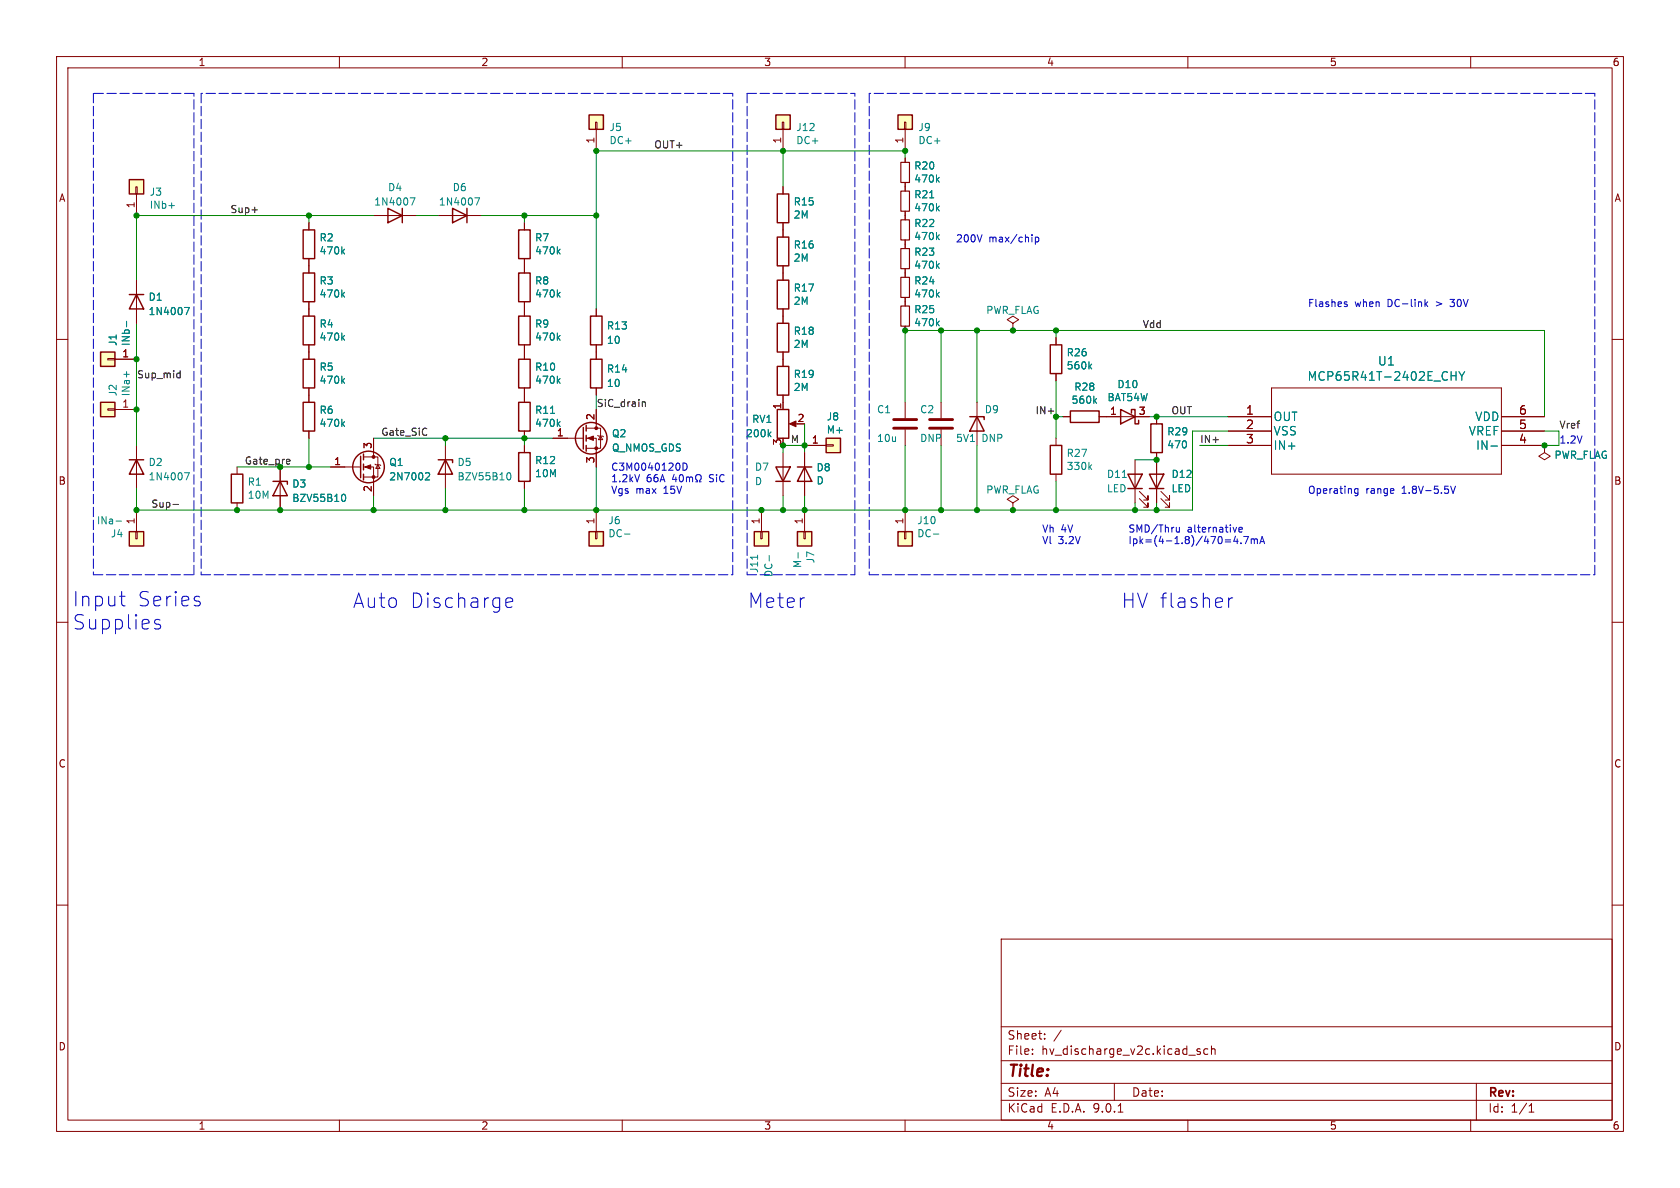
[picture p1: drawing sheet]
<svg xmlns="http://www.w3.org/2000/svg" width="297mm" height="210mm" viewBox="0 0 297 210" stroke-linecap="round" stroke-linejoin="round" font-family="sans-serif">
<g fill="none" stroke="#840000" stroke-width=".18">
<path d="M10 10h277v190h-277zM12 12h273v186h-273zM60 10v2M110 10v2M160 10v2M210 10v2M260 10v2M66 38.1h7.7M77.5 38.1h7.6M10 60h2M92.7 78.7v1.3M97.8 77.5h5.3"/>
<path d="M103.6 75.7h2.6v3.5h-2.6M103.6 77.5h1.8v5.1M105.4 72.4v3.3M105.7 77l.1 .1h.8l.1 .1M106.2 77.1l.4 .6h-.8zM160 71.1v2.8M160 75.9v2.8M285 60h2M92.7 85.1v1.3M10 110h2M285 110h2M10 160h2"/>
<path d="M177 166h108v32h-108zM285 160h2M60 198v2M110 198v2M160 198v2M177 194.5h108M177 191.5h108M177 187.5h108M177 181.5h108M182.5 186.3v.1M182.5 185.5v.1M184.7 183.6v.1"/>
<path d="M184.7 182.8v.1M187.6 182.1l-1.3 2M197 191.5v3M197.7 196.6h.8M210 198v2M212.2 185.5l-.4-.1-.2 .2 .1 .2 .5 .2v.3h-.6M213.5 185.5l-.4-.1-.3 .3v.4l.2 .2h.5M214.2 185.5l.2-.1 .3 .1 .1 .9M214.2 184.9v1.5M260 198v2M261 191.5v6.5M270.3 196.6h.9"/>
<path d="M270.3 195.5l.4-.4v1.5"/>
</g>
<path d="M158 74.2h4.1M158 75.7h4.1" fill="none" stroke="#840000" stroke-width=".51"/>
<g fill="none" stroke="#840000" stroke-width=".25">
<path d="M68.6 36.8l2.5 1.3-2.5 1.3zM71.1 36.8v2.6M80 36.8l2.5 1.3-2.5 1.3zM82.5 36.8v2.6M103.1 75.6v3.8M103.6 75.2v1M103.6 77v1M103.6 78.7v1.1M91.7 80h2v5.1h-2z"/>
<circle cx="104.5" cy="77.5" r="2.79"/>
</g>
<path d="M72.5 35h.9l-.6 1.2M83.9 35h.9l-.6 1.2" fill="none" stroke="#008484" stroke-width=".18"/>
<g fill="#840000" stroke="#840000" stroke-width=".18">
<path d="M103.9 77.5l1-.4v.8z"/>
<circle cx="105.4" cy="75.7" r=".25"/>
<circle cx="105.4" cy="79.2" r=".25"/>
</g>
<path d="M104.1 94h2.6v2.5h-2.6z" fill="#ffffc2"/>
<path d="M22.9 52.1h2.5M24.1 52.1l1.3 2.5h-2.5zM77.5 81.3h2.5v.5M78.7 81.3l1.3 2.5h-2.5zM104.1 94h2.6v2.5h-2.6z" fill="none" stroke="#840000" stroke-width=".25"/>
<path d="M24.1 49.5v7.7M78.7 78.7v7.7M105.3 94h.2v1.3h-.2zM105.4 90.2v3.8" fill="none" stroke="#840000" stroke-width=".18"/>
<path d="M32.6 54.4h.9l-.6 1.2M89.8 83.6h.1a.68 .68 0 0 1 .4 .6 .68 .68 0 0 1-.4 .6h-.1M110.4 94.4h1" fill="none" stroke="#008484" stroke-width=".18"/>
<path d="M104.1 20.3h2.6v2.6h-2.6z" fill="#ffffc2"/>
<g fill="none" stroke="#840000" stroke-width=".25">
<path d="M104.1 20.3h2.6v2.6h-2.6zM137.4 34.3h2v5.1h-2zM53.6 55.9h2v5.1h-2zM53.6 40.6h2v5.1h-2zM104.4 55.9h2v5.1h-2zM137.4 57.2h2v5h-2zM137.4 49.5h2v5.1h-2zM137.4 41.9h2v5.1h-2zM104.4 63.5h2v5.1h-2zM40.9 83.8h2v5.1h-2zM137.2 82.6h2.5l-1.3 2.5zM137.2 85.1h2.5"/>
<path d="M141 82.6h2.5M142.2 82.6l1.3 2.5h-2.5z"/>
</g>
<g fill="none" stroke="#840000" stroke-width=".18">
<path d="M54.6 39.4v1.2M105.3 21.6h.2v1.3h-.2zM105.4 22.9v3.8M138.4 33v1.3M138.4 39.4v2.5M54.6 45.7v1.3M54.6 54.6v1.3M105.4 54.6v1.3M138.4 47v2.5M138.4 54.6v2.6M54.6 61v1.2M105.4 61v2.5"/>
<path d="M105.4 68.6v1.3M138.4 62.2v1.3M41.9 82.6v1.2M41.9 88.9v1.3M138.4 80v7.6M142.2 80v7.6"/>
</g>
<path d="M60.6 59.7l.3 .4M60.6 44.4l.3 .5M60.9 59.3l-.5 .5M60.9 44.1l-.5 .4" fill="none" stroke="#008484" stroke-width=".18"/>
<path d="M133.3 94h2.6v2.5h-2.6z" fill="#ffffc2"/>
<path d="M198.1 72.4l2.6 1.3-2.6 1.2zM200 73v-.6h.7v2.5h.6v-.6M133.3 94h2.6v2.5h-2.6z" fill="none" stroke="#840000" stroke-width=".25"/>
<path d="M195.6 73.7h7.6M134.5 94h.2v1.3h-.2zM134.6 90.2v3.8" fill="none" stroke="#840000" stroke-width=".18"/>
<path d="M133.9 98.1v.8M136 98.2v1" fill="none" stroke="#008484" stroke-width=".18"/>
<path d="M141 94h2.5v2.5h-2.5z" fill="#ffffc2"/>
<path d="M137.4 64.8h2v5.1h-2zM141 94h2.5v2.5h-2.5z" fill="none" stroke="#840000" stroke-width=".25"/>
<path d="M160 27.9v.8M160 32.3v.7M138.4 63.5v1.3M138.4 69.9v1.2M142.1 94h.3v1.3h-.3zM142.2 90.2v3.8" fill="none" stroke="#840000" stroke-width=".18"/>
<path d="M165.7 31.7l.3 .5M166 31.4l-.4 .4M141.1 97.7v1" fill="none" stroke="#008484" stroke-width=".18"/>
<path d="M159.3 28.7h1.5v3.6h-1.5z" fill="none" stroke="#840000" stroke-width=".2"/>
<path d="M158.7 20.3h2.6v2.6h-2.6z" fill="#ffffc2"/>
<path d="M158.7 20.3h2.6v2.6h-2.6zM91.7 48.3h2v5h-2zM91.7 55.9h2v5.1h-2zM91.7 40.6h2v5.1h-2zM91.7 63.5h2v5.1h-2zM91.7 71.1h2v5.1h-2zM185.7 78.7h2v5.1h-2zM203.5 74.9h2v5.1h-2zM199.4 83.8h2.5l-1.2 2.6zM199.4 86.4h2.5M203.2 83.8h2.5l-1.2 2.6zM203.2 86.4h2.5" fill="none" stroke="#840000" stroke-width=".25"/>
<g fill="none" stroke="#840000" stroke-width=".18">
<path d="M92.7 39.4v1.2M159.9 21.6h.2v1.3h-.2zM160 22.9v3.8M160 33v.8M160 37.3v.8M92.7 45.7v2.6M92.7 53.3v2.6M179.1 57.2l1-.7-1-.6-1 .6 1 .7v1.2M179.1 58.4h.1M92.7 61v2.5M92.7 68.6v2.5M92.7 76.2v1.3"/>
<path d="M186.7 77.5v1.2M204.5 73.7v1.2M273 78.7v1.3l1.1 .6-1.1 .7-1-.7 1-.6M273 78.7h.1M179.1 88.9l1-.6-1-.7-1 .7 1 .6v1.3M179.1 90.2h.1M186.7 83.8v1.3M200.7 81.3v7.6M201.4 88.1l1.5 1.6v-.8v.8h-.7M201.4 86.9l1.5 1.5v-.8v.8h-.7M204.5 80v8.9M205.2 88.1l1.6 1.6v-.8v.8h-.8"/>
<path d="M205.2 86.9l1.6 1.5v-.8v.8h-.8"/>
</g>
<path d="M159.3 33.8h1.5v3.5h-1.5z" fill="none" stroke="#840000" stroke-width=".2"/>
<g fill="none" stroke="#008484" stroke-width=".18">
<path d="M164.4 35h.7M165.7 36.8l.3 .5M166 36.4l-.4 .5M98.7 52l.3 .5M98.7 59.7l.3 .4M98.7 44.4l.3 .5M99 51.7l-.5 .5M99 59.3l-.5 .5M99 44.1l-.5 .4M97.3 73.1h.7M98.7 67.3l.3 .5M98.7 74.9l.3 .5"/>
<path d="M99 66.9l-.5 .5M99 74.5l-.5 .5M192.6 82.5l.4 .5M193 82.2l-.5 .4M198.4 84.4h.7"/>
</g>
<path d="M158.7 94h2.6v2.5h-2.6z" fill="#ffffc2"/>
<path d="M158.7 94h2.6v2.5h-2.6z" fill="none" stroke="#840000" stroke-width=".25"/>
<path d="M159.9 94h.2v1.3h-.2zM160 90.2v3.8" fill="none" stroke="#840000" stroke-width=".18"/>
<path d="M165 94.4h1" fill="none" stroke="#008484" stroke-width=".18"/>
<path d="M22.9 94h2.5v2.5h-2.5z" fill="#ffffc2"/>
<path d="M22.9 94h2.5v2.5h-2.5z" fill="none" stroke="#840000" stroke-width=".25"/>
<path d="M24 94h.3v1.3h-.3zM24.1 90.2v3.8" fill="none" stroke="#840000" stroke-width=".18"/>
<path d="M20.5 92.1h1" fill="none" stroke="#008484" stroke-width=".18"/>
<path d="M17.8 71.1h2.5v2.6h-2.5z" fill="#ffffc2"/>
<path d="M17.8 71.1h2.5v2.6h-2.5z" fill="none" stroke="#840000" stroke-width=".25"/>
<path d="M19 72.3h1.3v.2h-1.3zM20.3 72.4h3.8" fill="none" stroke="#840000" stroke-width=".18"/>
<path d="M22.4 65.7v1" fill="none" stroke="#008484" stroke-width=".18"/>
<path d="M17.8 62.2h2.5v2.6h-2.5z" fill="#ffffc2"/>
<path d="M17.8 62.2h2.5v2.6h-2.5zM53.6 63.5h2v5.1h-2zM53.6 71.1h2v5.1h-2zM171.4 73.7h2.6v.5M172.7 73.7l1.3 2.5h-2.6zM185.7 61h2v5h-2zM189.2 72.6h5.1v2.1h-5.1z" fill="none" stroke="#840000" stroke-width=".25"/>
<g fill="none" stroke="#840000" stroke-width=".18">
<path d="M186.7 59.7v1.3M19 63.4h1.3v.2h-1.3zM20.3 63.5h3.8M54.6 62.2v1.3M54.6 68.6v2.5M54.6 76.2v1.3M166.4 71.1v2.8M166.4 75.9v2.8M172.7 71.1v7.6M186.7 66v1.3M188 73.7h1.2M194.3 73.7h1.3"/>
<path d="M217.2 73.7h7.6M217.2 76.2h7.6M217.2 78.7h7.6M224.8 68.6h40.6v15.2h-40.6zM265.4 73.7h7.6M265.4 76.2h7.6M265.4 78.7h7.6"/>
</g>
<g fill="none" stroke="#008484" stroke-width=".18">
<path d="M22.4 56.8v1M60.6 67.3l.3 .5M60.6 74.9l.3 .5M60.9 66.9l-.5 .5M60.9 74.5l-.5 .5M192.6 64.7l.4 .5M193 64.4l-.5 .5M193.5 70.8l.4 .5M193.9 70.4l-.5 .5M256.5 66.4h.9M257.4 65.7v1.5M257.9 65.7l.5 .8"/>
<path d="M258.4 66.5v.7M258.9 65.7l-.5 .8M263.6 78.9h1.1"/>
</g>
<path d="M164.3 74.2h4.1M164.3 75.7h4.1" fill="none" stroke="#840000" stroke-width=".51"/>
<path d="M137.2 20.3h2.5v2.6h-2.5z" fill="#ffffc2"/>
<path d="M137.2 20.3h2.5v2.6h-2.5z" fill="none" stroke="#840000" stroke-width=".25"/>
<path d="M138.3 21.6h.3v1.3h-.3zM138.4 22.9v3.8" fill="none" stroke="#840000" stroke-width=".18"/>
<path d="M146 77.5h2.6v2.5h-2.6z" fill="#ffffc2"/>
<g fill="none" stroke="#840000" stroke-width=".25">
<path d="M137.4 72.4h2v5.1h-2zM146 77.5h2.6v2.5h-2.6zM22.9 81.3h2.5M24.1 81.3l1.3 2.5h-2.5zM48.3 85.1h2.5v.5M49.5 85.1l1.3 2.5h-2.5zM63.8 80.6v3.9M64.3 80.3v1M64.3 82v1.1M64.3 83.8v1"/>
<circle cx="65.2" cy="82.5" r="2.79"/>
</g>
<g fill="none" stroke="#840000" stroke-width=".18">
<path d="M160 38.1v.8M160 42.4v1.5M160 47.5v1.5M160 52.6v1.5M160 57.7v.7M24.1 78.7v7.7M66 77.5v3.3M138.4 71.1v1.3M140 74.9h1M142.2 78.7h3.8M146 78.6h1.3v.3h-1.3zM49.5 82.6v7.6"/>
<path d="M58.4 82.6h5.4M64.3 80.8h2.5v3.5h-2.5M64.3 82.6h1.7v5M66.3 82l.1 .2h.8l.1 .1M66.8 82.2l.4 .6h-.8z"/>
</g>
<g fill="#840000" stroke="#840000" stroke-width=".18">
<path d="M139.6 74.9l1.1-.5v1z"/>
<path d="M64.5 82.6l1-.4v.7z"/>
<circle cx="66" cy="80.8" r=".25"/>
<circle cx="66" cy="84.3" r=".25"/>
</g>
<g fill="none" stroke="#008484" stroke-width=".18">
<path d="M165.7 41.9l.3 .5M165.7 52l.3 .5M165.7 47l.3 .4M165.7 57.1l.3 .5M166 41.5l-.4 .5M166 51.7l-.4 .5M166 46.6l-.4 .5M166 56.8l-.4 .4M135.9 76.7l.4 .5M136.3 76.4l-.5 .4M32.6 83.6h.9l-.6 1.2M60.6 87.4h.1a.68 .68 0 0 1 .4 .6 .68 .68 0 0 1-.4 .6h-.1"/>
<path d="M75.4 83.6h.4l.2 .3-.8 .9h.8"/>
</g>
<path d="M159.3 38.9h1.5v3.5h-1.5zM159.3 49h1.5v3.6h-1.5zM159.3 43.9h1.5v3.6h-1.5zM159.3 54.1h1.5v3.6h-1.5z" fill="none" stroke="#840000" stroke-width=".2"/>
<path d="M22.9 31.8h2.5v2.5h-2.5z" fill="#ffffc2"/>
<path d="M22.9 31.8h2.5v2.5h-2.5zM53.6 48.3h2v5h-2z" fill="none" stroke="#840000" stroke-width=".25"/>
<g fill="none" stroke="#840000" stroke-width=".18">
<path d="M24 33h.3v1.3h-.3zM24.1 34.3v3.8M54.6 39.4v1.2M92.7 39.4v1.2M138.4 33v1.3M138.4 39.4v2.5M160 27.9v.8M160 32.3v1.5M160 37.3v1.6M24.1 49.5v2.6M24.1 54.6v2.6M54.6 45.7v2.6"/>
<path d="M54.6 53.3v2.6M92.7 45.7v2.6M92.7 53.3v2.6M105.4 54.6v1.3M138.4 47v2.5M138.4 54.6v2.6M160 42.4v1.5M160 47.5v1.5M160 52.6v1.5M160 57.7v.7M186.7 59.7v1.3M20.3 63.5h3.8"/>
<path d="M54.6 61v2.5M54.6 68.6v2.5M54.6 76.2v1.3M66 77.5v2.5M92.7 61v2.5M92.7 68.6v2.5M92.7 76.2v1.3M92.7 78.7v1.3M97.8 77.5h2.5M105.4 61v2.5M105.4 68.6v1.3M105.4 72.4v2.5"/>
<path d="M138.4 62.2v2.6M138.4 69.9v2.5M142.2 78.7h3.8M186.7 66v1.3M188 73.7h1.2M194.3 73.7h3.8M200.7 73.7h2.5M204.5 73.7v1.2M217.2 78.7h7.6M217.2 73.7h7.6M217.2 76.2h7.6M265.4 78.7h7.6"/>
<path d="M265.4 73.7h7.6M265.4 76.2h7.6M273 78.7h.1M49.5 82.6v2.5M49.5 87.6v2.6M58.4 82.6h2.6M66 85.1v2.5M92.7 85.1v1.3M105.4 80v2.6M142.2 80v2.6M142.2 85.1v2.5M204.5 80v3.8"/>
<path d="M204.5 86.4v2.5"/>
</g>
<g fill="none" stroke="#008484" stroke-width=".18">
<path d="M29.9 36.3h.9M164.4 35h.7M165.7 31.7l.3 .5M165.7 36.8l.3 .5M166 31.4l-.4 .4M166 36.4l-.4 .5M22.4 56.8v1M32.6 54.4h.9l-.6 1.2M60.6 52l.3 .5M60.6 44.4l.3 .5M60.6 59.7l.3 .4M60.9 51.7l-.5 .5"/>
<path d="M60.9 44.1l-.5 .4M60.9 59.3l-.5 .5M98.7 44.4l.3 .5M98.7 59.7l.3 .4M98.7 52l.3 .5M99 44.1l-.5 .4M99 59.3l-.5 .5M99 51.7l-.5 .5M165.7 41.9l.3 .5M165.7 52l.3 .5M165.7 47l.3 .4M165.7 57.1l.3 .5"/>
<path d="M166 41.5l-.4 .5M166 51.7l-.4 .5M166 46.6l-.4 .5M166 56.8l-.4 .4M60.6 74.9l.3 .5M60.6 67.3l.3 .5M60.9 74.5l-.5 .5M60.9 66.9l-.5 .5M97.3 73.1h.7M98.7 74.9l.3 .5M98.7 67.3l.3 .5M99 74.5l-.5 .5"/>
<path d="M99 66.9l-.5 .5M135.9 76.7l.4 .5M136.3 76.4l-.5 .4M192.6 64.7l.4 .5M193 64.4l-.5 .5M193.5 70.8l.4 .5M193.9 70.4l-.5 .5M256.5 66.4h.9M257.4 65.7v1.5M257.9 65.7l.5 .8M258.4 66.5v.7M258.9 65.7l-.5 .8"/>
<path d="M263.6 78.9h1.1M60.6 87.4h.1a.68 .68 0 0 1 .4 .6 .68 .68 0 0 1-.4 .6h-.1M75.4 83.6h.4l.2 .3-.8 .9h.8"/>
</g>
<path d="M44.5 37.1h1M31.5 66h.3M31.8 65.5v1.3M31.8 66.7l-.3 .1M113.6 71.1h.4l.1 .8M30.6 89.2h.9M51.1 81.2l.2 .3-.6 .1M51.2 82h-.1" fill="none" stroke="#000" stroke-width=".18"/>
<g fill="none" stroke="#0000c2" stroke-width=".18" stroke-dasharray="1.7 .6">
<path d="M16.5 16.5v85.1M34.3 16.5h-17.8M35.6 16.5v85.1M129.5 16.5h-93.9M132.1 16.5v85.1M132.1 16.5h19M153.7 16.5v85.1M281.9 16.5h-128.2M16.5 101.6h17.8M34.3 101.6v-85.1M35.6 101.6h93.9M129.5 101.6v-85.1"/>
<path d="M132.1 101.6h19M151.1 101.6v-85.1M153.7 101.6h128.2M281.9 101.6v-85.1"/>
</g>
<g fill="none" stroke="#008400" stroke-width=".18">
<path d="M54.6 38.1v1.3M66 38.1h-41.9v11.4M73.7 38.1h3.8M85.1 38.1h20.3M92.7 38.1v1.3M138.4 26.7v6.3M160 27.9v-1.2h-54.6v27.9M24.1 57.2v21.5M166.4 58.4v12.7M172.7 58.4v12.7M186.7 58.4v1.3M54.6 77.5v5.1"/>
<path d="M66 77.5h31.8M78.7 77.5v1.2M92.7 77.5v1.2M105.4 69.9v2.5M142.2 78.7h-3.8v1.3M142.2 74.9v5.1M160 71.1v-12.7h113v15.3M160 78.7v11.5M166.4 78.7v11.5M172.7 78.7v11.5M186.7 67.3v10.2M186.7 73.7h1.3"/>
<path d="M203.2 73.7h14M212.1 78.7h5.1M217.2 76.2h-6.4v14h-186.7v-3.8M273 76.2h2.6v2.5h-2.6M41.9 82.6h16.5M66 87.6v2.6M78.7 86.4v3.8M92.7 86.4v3.8M105.4 82.6v7.6M138.4 87.6v2.6M142.2 87.6v2.6M186.7 85.1v5.1"/>
<path d="M200.7 81.3h3.8M200.7 88.9v1.3M204.5 88.9v1.3"/>
</g>
<g fill="none" stroke="#0000c2" stroke-width=".18">
<path d="M182.4 41.5v.1M182.4 41.9v.9M183 41.9v1.3M183 42l.4-.1 .2 .3-.1 .5h-.5M237.8 53.8h.3l.1 .2-.2 .2h-.2M237.8 53.3l.3 .1M251.9 52.9v1.3M252 53.7l.4 .5M252.4 53.3l-.5 .5M113.1 83.9l-.5 1.3M119.2 83.8l-.3 .9h.8M119.5 84.3v.9"/>
<path d="M120.2 84l.2-.1a.68 .68 0 0 1 .4 .6 .68 .68 0 0 1-.4 .7l-.2-.1-.1-.4zM120.7 81.9a.64 .64 0 0 1 .8 .6 .64 .64 0 0 1-.8 .6zM121.4 84.3v.9M121.4 84.4l.3-.1 .2 .2M121.9 84.5l.2-.2 .3 .1v.8M121.9 84.5v.7M123 85.2h.3v-.3a.54 .54 0 0 1-.3-.7 .54 .54 0 0 1 .8-.2 .58 .58 0 0 1-.1 .9v.3h.3M208 93.2v.8l.3 .1 .2-.2M208.5 93.2v.9M218.4 94.8l-.3 .9h.8M218.6 93.2l-.3 .9M218.7 95.3v.8"/>
<path d="M219 93.6l.6-.1v-.2l-.4-.1-.2 .2 .1 .6h.5M219.4 96v.1M219.9 94.8h.8l-.5 1.3M221.2 95.4l.4-.1 .1 .1M221.2 95.3v.8M221.7 95.4l.2-.1h.3l.1 .8M221.7 95.4v.7M222.7 96.1l.4-1.3 .5 1.3M222.8 95.7h.6M240.1 86.4v1l-.3 .2h-.3M240.1 86.4h-.4l-.2 .2 .1 .6h.5M256.5 85.9l.4 1.3 .4-1.3"/>
<path d="M21.1 105.4h1M21.6 107l.5 .1M27.3 110l.1 .2 .6 .1 .4 .4-.1 .4-.3 .1-.7-.1M28.3 109.6l-.6-.1-.4 .4M35.1 106.3l.3 .3-.1 .4-.2 .1M35.1 105.4l.2 .1M89.4 106.5l1.2-.2-.1-.5-.7-.1-.4 .4v.9l.1 .3 .3 .1 .7-.1M217.2 105.7v1.7M217.9 105.7a.65 .65 0 0 0-.7 .5"/>
</g>
<g fill="#008400" stroke="#008400" stroke-width=".18">
<circle cx="105.4" cy="90.2" r=".46"/>
<circle cx="92.7" cy="90.2" r=".46"/>
<circle cx="134.6" cy="90.2" r=".46"/>
<circle cx="142.2" cy="78.7" r=".46"/>
<circle cx="138.4" cy="90.2" r=".46"/>
<circle cx="142.2" cy="90.2" r=".46"/>
<circle cx="138.4" cy="78.7" r=".46"/>
<circle cx="160" cy="26.7" r=".46"/>
<circle cx="186.7" cy="73.7" r=".46"/>
<circle cx="172.7" cy="90.2" r=".46"/>
<circle cx="186.7" cy="58.4" r=".46"/>
<circle cx="179.1" cy="58.4" r=".46"/>
<circle cx="166.4" cy="90.2" r=".46"/>
<circle cx="160" cy="90.2" r=".46"/>
<circle cx="172.7" cy="58.4" r=".46"/>
<circle cx="160" cy="58.4" r=".46"/>
<circle cx="166.4" cy="58.4" r=".46"/>
<circle cx="54.6" cy="82.6" r=".46"/>
<circle cx="66" cy="90.2" r=".46"/>
<circle cx="78.7" cy="77.5" r=".46"/>
<circle cx="78.7" cy="90.2" r=".46"/>
<circle cx="49.5" cy="90.2" r=".46"/>
<circle cx="186.7" cy="90.2" r=".46"/>
<circle cx="179.1" cy="90.2" r=".46"/>
<circle cx="24.1" cy="72.4" r=".46"/>
<circle cx="54.6" cy="38.1" r=".46"/>
<circle cx="24.1" cy="63.5" r=".46"/>
<circle cx="24.1" cy="90.2" r=".46"/>
<circle cx="41.9" cy="90.2" r=".46"/>
<circle cx="24.1" cy="38.1" r=".46"/>
<circle cx="204.5" cy="73.7" r=".46"/>
<circle cx="204.5" cy="90.2" r=".46"/>
<circle cx="200.7" cy="90.2" r=".46"/>
<circle cx="273" cy="78.7" r=".46"/>
<circle cx="204.5" cy="81.3" r=".46"/>
<circle cx="105.4" cy="26.7" r=".46"/>
<circle cx="105.4" cy="38.1" r=".46"/>
<circle cx="92.7" cy="77.5" r=".46"/>
<circle cx="92.7" cy="38.1" r=".46"/>
<circle cx="138.4" cy="26.7" r=".46"/>
</g>
<g font-size="3.5" fill="#0000c2">
<text x="12.7" y="107.4">Input</text>
<text x="24.1" y="107.4">Series</text>
<text x="62.2" y="107.7">Auto</text>
<text x="72.3" y="107.7">Discharge</text>
<text x="132.1" y="107.7">Meter</text>
<text x="198.1" y="107.7">HV flasher</text>
<text x="12.7" y="111.5">Supplies</text>
</g>
<text font-size="2.8" fill="#840000" x="178" y="190.9">Title:</text>
<g font-size="2.1" fill="#008484">
<text x="243.5" y="64.8">U1</text>
<text x="231.1" y="67.5">MCP65R41T-2402E_CHY</text>
<text x="225" y="74.6">OUT</text>
<text x="225" y="77.2">VSS</text>
<text x="259.6" y="77.2">VREF</text>
<text x="260.7" y="74.6">VDD</text>
<text x="225" y="79.7">IN+</text>
<text x="260.9" y="79.7">IN-</text>
</g>
<g font-size="2.1" fill="#840000">
<text x="220.2" y="73.4">1</text>
<text x="220.2" y="75.9">2</text>
<text x="268.4" y="73.4">6</text>
<text x="268.4" y="75.9">5</text>
<text x="220.2" y="78.5">3</text>
<text x="268.4" y="78.5">4</text>
<text x="178" y="184">Sheet:</text>
<text x="178" y="186.7">File:</text>
<text x="184.1" y="186.7">hv_discharge_v2c.kicad_sch</text>
<text x="178" y="196.9">KiCad</text>
<text x="178" y="194.1">Size:</text>
<text x="184.7" y="194.1">A4</text>
<text x="185.7" y="196.9">E.D.A.</text>
<text x="193.3" y="196.9">9.0.1</text>
<text x="200" y="194.1">Date:</text>
<text x="263" y="194.3">Rev:</text>
<text x="263" y="196.9">Id:</text>
<text x="267.1" y="196.9">1/1</text>
</g>
<g font-size="1.8" fill="#840000">
<text x="35" y="11.9">1</text>
<text x="85" y="11.9">2</text>
<text x="135" y="11.9">3</text>
<text x="185" y="11.9">4</text>
<text x="235" y="11.9">5</text>
<text x="285" y="11.9">6</text>
<text x="105.2" y="25.5" transform="rotate(-90 105.2 25.5)">1</text>
<text x="138.2" y="25.5" transform="rotate(-90 138.2 25.5)">1</text>
<text x="159.8" y="25.5" transform="rotate(-90 159.8 25.5)">1</text>
<text x="10.3" y="35.9">A</text>
<text x="285.3" y="35.9">A</text>
<text x="23.9" y="36.9" transform="rotate(-90 23.9 36.9)">1</text>
<text x="21.5" y="63.2">1</text>
<text x="21.5" y="72.1">1</text>
<text x="98.4" y="77.2">1</text>
<text x="105.2" y="74.4" transform="rotate(-90 105.2 74.4)">2</text>
<text x="138.2" y="72.5" transform="rotate(-90 138.2 72.5)">1</text>
<text x="140.9" y="74.7">2</text>
<text x="196.1" y="73.4">1</text>
<text x="201.2" y="73.4">3</text>
<text x="59" y="82.3">1</text>
<text x="65.8" y="79.4" transform="rotate(-90 65.8 79.4)">3</text>
<text x="105.2" y="82" transform="rotate(-90 105.2 82)">3</text>
<text x="138.2" y="78.8" transform="rotate(-90 138.2 78.8)">3</text>
<text x="143.4" y="78.5">1</text>
<text x="10.3" y="85.9">B</text>
<text x="65.8" y="87.1" transform="rotate(-90 65.8 87.1)">2</text>
<text x="285.3" y="85.9">B</text>
<text x="23.9" y="92.8" transform="rotate(-90 23.9 92.8)">1</text>
<text x="105.2" y="92.8" transform="rotate(-90 105.2 92.8)">1</text>
<text x="134.4" y="92.8" transform="rotate(-90 134.4 92.8)">1</text>
<text x="142" y="92.8" transform="rotate(-90 142 92.8)">1</text>
<text x="159.8" y="92.8" transform="rotate(-90 159.8 92.8)">1</text>
<text x="10.3" y="135.9">C</text>
<text x="285.3" y="135.9">C</text>
<text x="10.3" y="185.9">D</text>
<text x="285.3" y="185.9">D</text>
<text x="35" y="199.9">1</text>
<text x="85" y="199.9">2</text>
<text x="135" y="199.9">3</text>
<text x="185" y="199.9">4</text>
<text x="235" y="199.9">5</text>
<text x="285" y="199.9">6</text>
</g>
<g font-size="1.8" fill="#008484">
<text x="107.7" y="23.4">J5</text>
<text x="140.7" y="23.4">J12</text>
<text x="162.3" y="23.4">J9</text>
<text x="107.7" y="25.7">DC+</text>
<text x="140.7" y="25.7">DC+</text>
<text x="162.3" y="25.7">DC+</text>
<text x="26.4" y="34.8">J3</text>
<text x="68.5" y="34">D4</text>
<text x="79.9" y="34">D6</text>
<text x="161.5" y="30.2">R20</text>
<text x="161.5" y="32.5">470k</text>
<text x="161.5" y="35.3">R21</text>
<text x="26.4" y="37.1">INb+</text>
<text x="66.1" y="36.5">1N4007</text>
<text x="77.5" y="36.5">1N4007</text>
<text x="140.2" y="38.8">2M</text>
<text x="140.2" y="36.5">R15</text>
<text x="161.5" y="37.6">470k</text>
<text x="161.5" y="40.3">R22</text>
<text x="56.4" y="42.9">R2</text>
<text x="56.4" y="45.2">470k</text>
<text x="94.5" y="42.9">R7</text>
<text x="94.5" y="45.2">470k</text>
<text x="140.2" y="46.5">2M</text>
<text x="140.2" y="44.1">R16</text>
<text x="161.5" y="42.6">470k</text>
<text x="161.5" y="45.4">R23</text>
<text x="161.5" y="47.7">470k</text>
<text x="26.2" y="53.4">D1</text>
<text x="56.4" y="50.5">R3</text>
<text x="56.4" y="52.8">470k</text>
<text x="94.5" y="50.5">R8</text>
<text x="94.5" y="52.8">470k</text>
<text x="140.2" y="51.8">R17</text>
<text x="161.5" y="50.5">R24</text>
<text x="161.5" y="52.8">470k</text>
<text x="26.2" y="55.9">1N4007</text>
<text x="56.4" y="58.1">R4</text>
<text x="94.5" y="58.1">R9</text>
<text x="107.2" y="58.4">R13</text>
<text x="140.2" y="54.1">2M</text>
<text x="140.2" y="59.4">R18</text>
<text x="161.5" y="55.6">R25</text>
<text x="161.5" y="57.9">470k</text>
<text x="174.3" y="55.7">PWR_FLAG</text>
<text x="20.8" y="61.3" transform="rotate(-90 20.8 61.3)">J1</text>
<text x="23.1" y="61.3" transform="rotate(-90 23.1 61.3)">INb-</text>
<text x="56.4" y="65.7">R5</text>
<text x="56.4" y="60.4">470k</text>
<text x="94.5" y="65.7">R10</text>
<text x="94.5" y="60.4">470k</text>
<text x="107.2" y="61">10</text>
<text x="140.2" y="61.7">2M</text>
<text x="188.5" y="63.2">R26</text>
<text x="188.5" y="65.5">560k</text>
<text x="20.8" y="70.1" transform="rotate(-90 20.8 70.1)">J2</text>
<text x="23.1" y="70.1" transform="rotate(-90 23.1 70.1)">INa+</text>
<text x="56.4" y="68">470k</text>
<text x="94.5" y="68">470k</text>
<text x="107.2" y="66.1">R14</text>
<text x="107.2" y="68.6">10</text>
<text x="140.2" y="69.3">2M</text>
<text x="140.2" y="67">R19</text>
<text x="189.3" y="71.6">560k</text>
<text x="189.8" y="69.3">R28</text>
<text x="195.7" y="71.1">BAT54W</text>
<text x="197.4" y="68.8">D10</text>
<text x="56.4" y="73.4">R6</text>
<text x="56.4" y="75.7">470k</text>
<text x="94.5" y="73.4">R11</text>
<text x="94.5" y="75.7">470k</text>
<text x="108.1" y="77.5">Q2</text>
<text x="131.8" y="77.5">200k</text>
<text x="132.9" y="75">RV1</text>
<text x="146.1" y="74.5">J8</text>
<text x="146.1" y="76.8">M+</text>
<text x="154.9" y="73.3">C1</text>
<text x="162.6" y="73.3">C2</text>
<text x="174" y="73.3">D9</text>
<text x="206.3" y="77.2">R29</text>
<text x="26.2" y="82.6">D2</text>
<text x="68.7" y="82.6">Q1</text>
<text x="80.8" y="82.6">D5</text>
<text x="94.5" y="82.2">R12</text>
<text x="108.1" y="80">Q_NMOS_GDS</text>
<text x="133.4" y="83.4">D7</text>
<text x="144.3" y="83.5">D8</text>
<text x="154.9" y="78.3">10u</text>
<text x="162.6" y="78.3">DNP</text>
<text x="168.9" y="78.3">5V1</text>
<text x="173.6" y="78.3">DNP</text>
<text x="188.5" y="81">R27</text>
<text x="188.5" y="83.3">330k</text>
<text x="206.3" y="79.5">470</text>
<text x="274.7" y="81.3">PWR_FLAG</text>
<text x="26.2" y="85.1">1N4007</text>
<text x="43.7" y="86.1">R1</text>
<text x="43.7" y="88.4">10M</text>
<text x="51.6" y="86.4">D3</text>
<text x="51.6" y="88.9">BZV55B10</text>
<text x="68.7" y="85.1">2N7002</text>
<text x="80.8" y="85.1">BZV55B10</text>
<text x="94.5" y="84.6">10M</text>
<text x="133.4" y="86">D</text>
<text x="144.3" y="85.8">D</text>
<text x="174.3" y="87.5">PWR_FLAG</text>
<text x="195.6" y="87.2">LED</text>
<text x="195.6" y="84.7">D11</text>
<text x="207" y="87.2">LED</text>
<text x="207" y="84.7">D12</text>
<text x="17" y="92.9">INa-</text>
<text x="19.5" y="95.2">J4</text>
<text x="107.5" y="92.9">J6</text>
<text x="107.5" y="95.2">DC-</text>
<text x="162.1" y="92.9">J10</text>
<text x="162.1" y="95.2">DC-</text>
<text x="134.2" y="101.4" transform="rotate(-90 134.2 101.4)">J11</text>
<text x="141.9" y="100.5" transform="rotate(-90 141.9 100.5)">M-</text>
<text x="144.2" y="99.7" transform="rotate(-90 144.2 99.7)">J7</text>
<text x="136.8" y="102.1" transform="rotate(-90 136.8 102.1)">DC-</text>
</g>
<g font-size="1.8">
<text x="115.6" y="26.3">OUT+</text>
<text x="40.6" y="37.8">Sup+</text>
<text x="201.9" y="58.1">Vdd</text>
<text x="24.1" y="67">Sup_mid</text>
<text x="67.3" y="77.1">Gate_SiC</text>
<text x="105.4" y="72">SiC_drain</text>
<text x="183" y="73.3">IN+</text>
<text x="207" y="73.3">OUT</text>
<text x="275.6" y="75.9">Vref</text>
<text x="139.7" y="78.4">M</text>
<text x="212.1" y="78.4">IN+</text>
<text x="26.7" y="89.8">Sup-</text>
</g>
<g font-size="1.8" fill="#0000c2">
<text x="168.9" y="42.9">200V</text>
<text x="174.8" y="42.9">max/chip</text>
<text x="231.1" y="54.4">Flashes</text>
<text x="239.5" y="54.4">when</text>
<text x="245.4" y="54.4">DC-link</text>
<text x="254.1" y="54.4">&gt;</text>
<text x="256.9" y="54.4">30V</text>
<text x="107.9" y="83.3">C3M0040120D</text>
<text x="275.6" y="78.5">1.2V</text>
<text x="107.9" y="85.3">1.2kV</text>
<text x="107.9" y="87.4">Vgs</text>
<text x="112.4" y="87.4">max</text>
<text x="114.3" y="85.3">66A</text>
<text x="117.4" y="87.4">15V</text>
<text x="125.7" y="85.3">SiC</text>
<text x="231.1" y="87.4">Operating</text>
<text x="241.4" y="87.4">range</text>
<text x="247.9" y="87.4">1.8V-5.5V</text>
<text x="184.1" y="94.2">Vh</text>
<text x="187.6" y="94.2">4V</text>
<text x="199.4" y="94.2">SMD/Thru</text>
<text x="209.9" y="94.2">alternative</text>
<text x="184.1" y="96.3">Vl</text>
<text x="187.1" y="96.3">3.2V</text>
<text x="199.4" y="96.3">Ipk=(4-1.8)/470=4.7mA</text>
</g>
<text font-size="1.8" fill="#008400" x="43.2" y="82.2">Gate_pre</text>
</svg>
